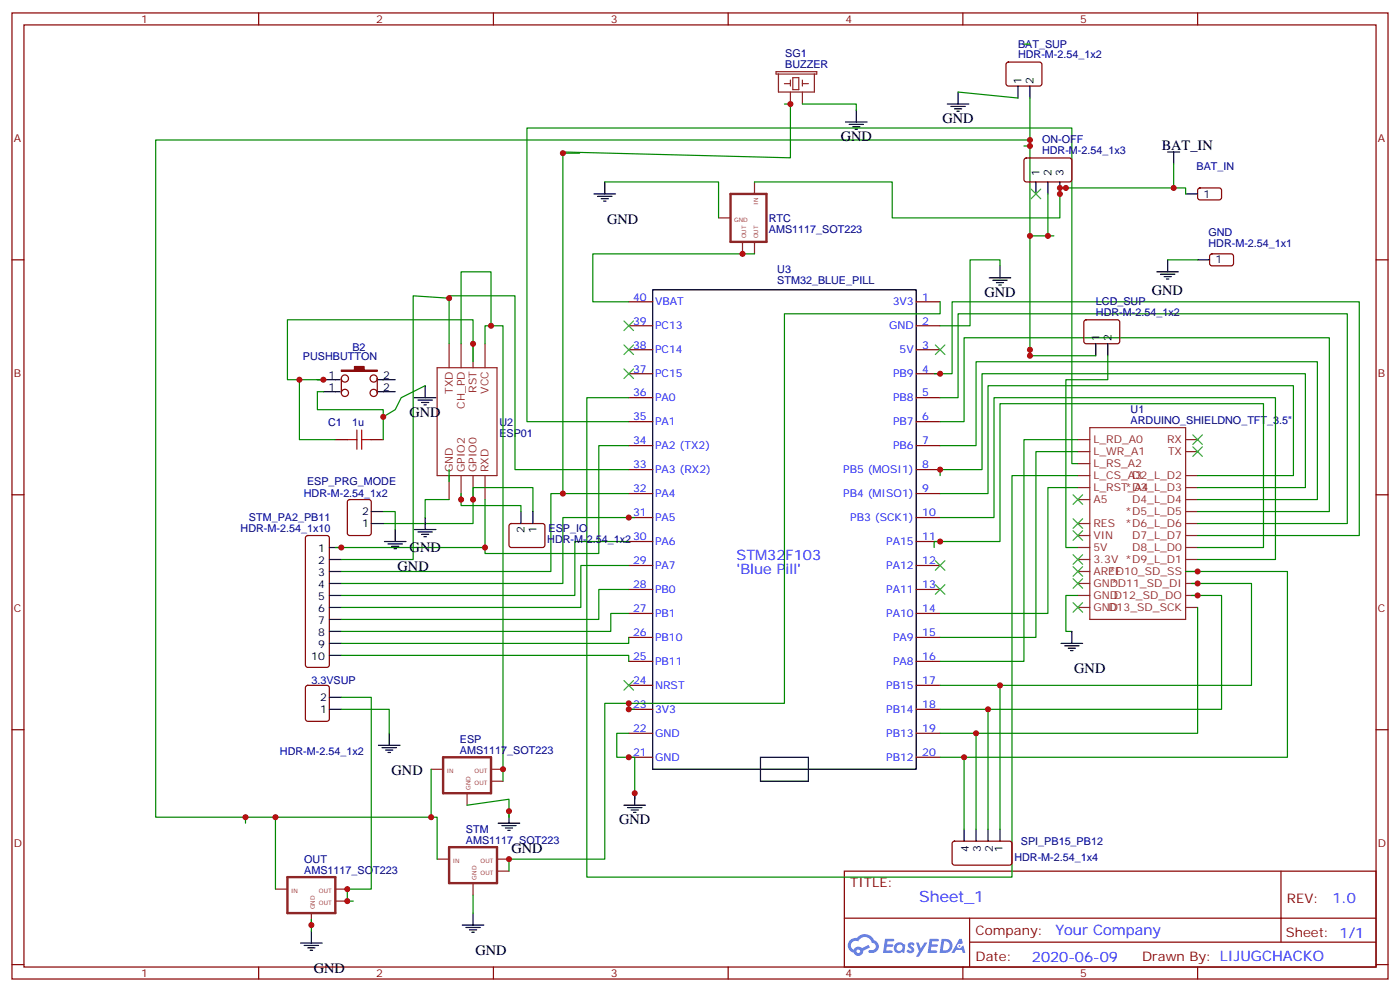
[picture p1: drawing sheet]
<svg xmlns="http://www.w3.org/2000/svg" width="412mm" height="292mm" viewBox="0 0 412 292" stroke-linecap="round" stroke-linejoin="round" font-family="sans-serif">
<g fill="none" stroke="#870000" stroke-width=".35">
<path d="M3.5 3.8h405.4v284.3h-405.4zM7.1 7.3h398.2v277.3h-398.2zM76.2 3.8v3.5M145.3 3.8v3.5M214.5 3.8v3.5M283.6 3.8v3.5M352.8 3.8v3.5M3.5 76.5h3.6M405.3 76.5h3.6M3.5 145.6h3.6M405.3 145.6h3.6M3.5 214.8h3.6"/>
<path d="M405.3 214.8h3.6M248.7 256.4h156.6v28.2h-156.6zM377.3 256.4v20.9M248.7 270.2h156.5M285.6 277.3h119.6M285.6 270.2v14.2M3.5 283.9h3.6M76.2 284.6v3.5M145.3 284.6v3.5M214.5 284.6v3.5M283.6 284.6v3.5M352.8 284.6v3.5"/>
<path d="M405.3 283.9h3.6"/>
</g>
<g fill="#5487ff">
<path d="M267.7 277.6a1.22 1.22 0 0 1 1.7 .2l-.4 .6a.47 .47 0 0 0-.3-.4 .47 .47 0 0 0-.5 .2l.1 .2a1.14 1.14 0 0 1 .8 1.8 1.14 1.14 0 0 1-1.9 0l-.2-.2 .5-.6 .7 .5a.29 .29 0 0 0 .3-.3 .29 .29 0 0 0-.2-.3 1.04 1.04 0 0 1-.6-1.7z"/>
<path d="M260.7 276.3h2.4l.3 .2-.2 .5-1.8 .1-.1 .8h1.5l.3 .4-.3 .4h-1.6l-.2 1.1h1.7l.2 .3-.2 .3-2.6 .1z"/>
<path d="M273.8 276.3h2.4l.3 .2-.1 .5-1.8 .1-.2 .8h1.6l.3 .4-.4 .4h-1.6l-.1 1.1h1.7l.2 .3-.2 .3-2.6 .1z"/>
<path d="M282.6 276.3h.7l.3 1.3-.6 .3a.69 .69 0 0 0-1 .3 .69 .69 0 0 0 .4 .9 .69 .69 0 0 0 .9-.6l.5-.2 .6 2.2h-.8l-.2-.9h-1.8l-.5 .9h-.8z"/>
<path d="M269.8 277.4h.8l.6 1.8 1.1-1.8h.9l-2.6 4.2h-.8l.9-1.5z"/>
<path d="M277.4 276.3l-.6 4.2h1.3a2.11 2.11 0 0 0 2.5-2.1 2.11 2.11 0 0 0-2.5-2.1zM278.1 277.1a1.39 1.39 0 0 1 1.7 1.4 1.39 1.39 0 0 1-1.8 1.3h-.3z"/>
<path d="M263.7 277.9a1.54 1.54 0 0 0-.1 2.2 1.54 1.54 0 0 0 2.2 .1l.6 .3 .3-2.3-.2-.3h-.4a1.49 1.49 0 0 0-2.4 0zM264 278.9a.94 .94 0 0 1 1.8 0 .94 .94 0 0 1-1.8 0z"/>
<path d="M250.4 276.7a2.18 2.18 0 0 0 1.1 3.7 1.44 1.44 0 0 0 1.6 .9 1.44 1.44 0 0 0 1.2-1.4l2-1.1-.5-.7-1.9 1a1.47 1.47 0 0 0-2.4 .4 1.39 1.39 0 0 1-.7-1.9 1.39 1.39 0 0 1 2-.5 2.12 2.12 0 0 1 2.2-1.3 2.12 2.12 0 0 1 1.9 1.7 1.14 1.14 0 0 1 1.1 1.4 1.14 1.14 0 0 1-1.7 .7 .43 .43 0 0 0-.5 .4 .43 .43 0 0 0 .4 .5 1.98 1.98 0 0 0 2.5-1.2 1.98 1.98 0 0 0-1.2-2.6 3.1 3.1 0 0 0-5.3-.6l-.9 .1zM252.3 280a.55 .55 0 0 1 1.1 0 .55 .55 0 0 1-1.1 0z"/>
<circle cx="282.6" cy="278.4" r=".26"/>
</g>
<g fill="none" stroke="#8c2424" stroke-width=".35">
<path d="M228.6 21.1h12v.7h-12zM229.3 21.8v5.3h10.6v-5.3M231.1 24.6h1.7M232.8 23.6v1.7M232.8 27.1v3.5M233.5 22.9h1.8v3.5h-1.8zM236.4 24.6h1.7M236.4 23.6v1.7M236.4 27.1v3.5M222.2 53.6v3.5M211.7 64.1h3.5M218.7 71.2v3.5"/>
<path d="M222.2 71.2v3.5M128.8 108.2h17.6v31.8h-17.6zM132.3 101.2v7M135.8 101.2v7M139.3 101.2v7M142.9 101.2v7M132.3 140v7M135.8 140v7M139.3 140v7M142.9 140v7M317.5 140h3.5M317.5 129.4h3.5"/>
<path d="M317.5 132.9h3.5M317.5 136.5h3.5M321 125.9h28.2v56.4h-28.2zM349.2 140h3.6M349.2 129.4h3.6M349.2 132.9h3.6M317.5 143.5h3.5M317.5 147h3.5M317.5 154.1h3.5M317.5 157.6h3.5M349.2 143.5h3.6M349.2 147h3.6"/>
<path d="M349.2 150.6h3.6M349.2 154.1h3.6M349.2 157.6h3.6M317.5 161.1h3.5M317.5 164.7h3.5M317.5 168.2h3.5M317.5 171.7h3.5M317.5 175.3h3.5M317.5 178.8h3.5M349.2 161.1h3.6M349.2 164.7h3.6M349.2 168.2h3.6"/>
<path d="M349.2 171.7h3.6M349.2 175.3h3.6M349.2 178.8h3.6M127 226.4h3.5M137.6 233.5v3.5M144.6 226.4h3.6M144.6 229.9h3.6M128.8 252.9h3.5M139.3 259.9v3.6M146.4 252.9h3.5M146.4 256.4h3.5M81.1 261.7h3.6"/>
<path d="M91.7 268.7v3.6M98.8 261.7h3.5M98.8 265.2h3.5"/>
</g>
<g fill="none" stroke="#000" stroke-width=".35">
<path d="M249.1 35.9h6.3M250.1 36.6h4.3M251.2 37.3h2.1M251.9 38h.7M252.2 32.4v3.5M279 30.6h6.4M280.1 31.3h4.2M281.2 32h2.1M281.9 32.7h.7M282.2 27.1v3.5M299.9 25.3v3.6M303.4 25.3v3.6"/>
<path d="M175 57.1h6.3M176 57.8h4.3M177.1 58.5h2.1M177.8 59.2h.7M178.2 53.6v3.5M305.2 53.6v3.5M308.7 53.6v3.5M312.2 53.6v3.5M344 44.7h3.5M345.7 44.7v3.6M349.2 57.1h3.6M294.6 78.2v3.6"/>
<path d="M344 76.5v3.5M352.8 76.5h3.5M192.3 85.3h77.6v141.1h-77.6zM291.4 81.8h6.3M292.5 82.5h4.2M293.5 83.2h2.1M294.2 83.9h.7M340.8 80h6.3M341.8 80.7h4.3M342.9 81.4h2.1M343.6 82.1h.7M95.2 111.8h5"/>
<path d="M95.2 115.3h5M111.5 111.8h4.9M111.5 115.3h4.9M122.1 117.1h6.3M123.1 117.8h4.3M124.2 118.5h2.1M124.9 119.2h.7M125.2 113.5v3.6M322.8 101.2v3.5M326.3 101.2v3.5M109.4 154.1h3.5M109.4 150.6h3.5"/>
<path d="M113.2 159.4h6.4M116.4 155.9v3.5M122.1 155.9h6.3M123.1 156.6h4.3M124.2 157.3h2.1M124.9 158h.7M125.2 152.3v3.6M153.5 150.6v3.5M157 150.6v3.5M97 161.1h3.5M97 164.7h3.5M97 168.2h3.5"/>
<path d="M97 171.7h3.5M97 175.3h3.5M97 178.8h3.5M114.3 160.1h4.2M115.4 160.8h2.1M116.1 161.5h.7M97 189.4h3.5M97 182.3h3.5M97 185.8h3.5M97 192.9h3.5M312.6 189.4h6.3M313.6 190.1h4.3"/>
<path d="M314.7 190.8h2.1M315.4 191.5h.7M315.7 185.8v3.6M97 208.8h3.5M97 205.2h3.5M111.5 219.4h6.3M114.7 215.8v3.6M112.5 220.1h4.3M113.6 220.8h2.1M114.3 221.5h.7M149.9 238.8v3.5M183.8 237h6.3"/>
<path d="M184.9 237.7h4.2M185.9 238.4h2.1M186.6 239.1h.7M187 233.5v3.5M224 222.9h14.1v7h-14.1zM146.8 242.3h6.3M147.8 243h4.2M148.9 243.7h2.1M149.6 244.4h.7M284 244.1v3.5M287.5 244.1v3.5M291 244.1v3.5"/>
<path d="M294.6 244.1v3.5M88.5 277.6h6.4M89.6 278.3h4.2M90.7 279h2.1M91.4 279.7h.7M91.7 274v3.6M136.2 272.3h6.3M137.2 273h4.3M138.3 273.7h2.1M139 274.4h.7M139.3 268.7v3.6"/>
</g>
<g fill="none" stroke="#870000" stroke-width=".35">
<path d="M296.6 18.5l.4-.2h9.5l.4 .7v5.9l-.7 .4h-9.4l-.5-.7v-5.6zM301.9 46.7l.4-.2 13 .1 .4 .6v5.9l-.7 .5-12.9-.1-.5-.7v-5.6zM353 55.5l.5-.2 5.9 .1 .4 .6v2.4l-.7 .4h-5.9l-.4-.7v-2.1zM356.5 74.9l.5-.2 5.9 .1 .5 .6-.1 2.4-.6 .4h-6l-.4-.7v-2.1zM185.2 88.8h7.1M185.2 95.9h7.1M269.9 88.8h7M269.9 95.9h7M319.5 94.3l.5-.2 9.4 .1 .4 .6v5.9l-.7 .5-9.4-.1-.4-.6v-5.7zM100.5 111.4v4.2M111.1 111.4v4.2M185.2 102.9h7.1"/>
<path d="M185.2 110h7.1M185.2 117.1h7.1M269.9 102.9h7M269.9 110h7M269.9 117.1h7M98.8 129.4h3.5M109.4 129.4h3.5M185.2 124.1h7.1M185.2 131.2h7.1M185.2 138.2h7.1M269.9 124.1h7M269.9 131.2h7"/>
<path d="M269.9 138.2h7M90.2 157.8l.5-.2h5.6l.5 .2 .2 .5v37.4l-.2 .5-.5 .2h-5.6l-.5-.2-.2-.5v-37.4zM102.5 147.2l.5-.2h5.7l.6 .5 .1 9.4-.5 .7h-5.9l-.6-.4-.1-9.5zM150.2 154.3l.4-.2h9.5l.4 .7-.1 5.9-.6 .4h-9.4l-.5-.7v-5.6zM185.2 145.3h7.1M185.2 152.3h7.1M185.2 159.4h7.1M269.9 145.3h7M269.9 152.3h7M269.9 159.4h7M185.2 166.4h7.1M185.2 173.5h7.1"/>
<path d="M269.9 166.4h7M269.9 173.5h7M185.2 180.6h7.1M185.2 187.6h7.1M185.2 194.7h7.1M269.9 180.6h7M269.9 187.6h7M269.9 194.7h7M90.2 201.9l.5-.2h5.6l.7 .4v9.5l-.4 .6-5.9 .1-.7-.5v-9.4zM185.2 201.7h7.1M185.2 208.8h7.1M185.2 215.8h7.1"/>
<path d="M269.9 201.7h7M269.9 208.8h7M269.9 215.8h7M185.2 222.9h7.1M269.9 222.9h7M280.7 247.8l.5-.2h16.5l.4 .7-.1 5.9-.6 .4h-16.5l-.4-.7v-5.6z"/>
<circle cx="101.6" cy="111.4" r="1.06"/>
<circle cx="101.6" cy="115.6" r="1.06"/>
<circle cx="110.1" cy="111.4" r="1.06"/>
<circle cx="110.1" cy="115.6" r="1.06"/>
</g>
<g fill="none" stroke="#008700" stroke-width=".35">
<path d="M301.6 13h1.8M231.1 30.6h1.7v15.9l-67-1.8v100.6M236.4 30.6h15.8v1.8M282.2 27.1l17.7 1.8M303.4 28.9v75.8M165.8 45.1h4.9M178.2 53.6h33.5v10.5M222.2 53.6h40.6v10.5h49.4v-8.8h1.8M301.6 43h1.8M303.4 41.2h-257.5v199.3h81.1v-14.1M308.7 57.1v12.3h-5.3M312.2 55.3h37v1.8"/>
<path d="M345.7 48.3v7M222.2 74.7h-47.6v14.1h10.6M294.6 78.2v-1.7h-8.8v19.4h-8.9M308.7 69.4h1.7M344 76.5h8.8M132.3 87.8l-10.6-.7v77.6h-21.2M144.6 95.9v-15.9h-8.8v21.2M276.9 88.8v3.6h-45.8v114.6h-45.9M88.2 111.8v17.6h10.6M95.2 115.3h-1.7v5.3h19.4v8.8M125.2 113.5l-7 3.6-1.8 3.5-3.5 2.1M132.3 101.2v-14.1h19.4v51.1h33.5"/>
<path d="M139.3 106.5v-12.4h-54.6v17.7h10.5h-1.7M142.9 101.2v-5.3h5.3v134M185.2 117.1h-12.3v141.1h125.2v-118.2h19.4M275.2 110h5.3v-21.2h119.9v68.8h-47.6M276.9 117.1h5.3v-24.7h114.7v61.7h-44.1M303.4 102.9v1.8h19.4M326.3 104.7v7.1h-12.3v49.3h3.5M132.3 138.2v3.5M185.2 131.2h-8.8v31.7h-33.5v-15.9M185.2 124.1h-30v-86.4h160.5v98.8h1.8M276.9 140v-1.8h12.4v-28.2h95.2v33.5h-31.7M276.9 131.2h10.6v-24.7h100.6v40.5h-35.3"/>
<path d="M276.9 124.1h7.1v-24.7h107.6v51.2h-38.8M317.5 132.9h-12.3v54.7h-28.3M317.5 129.4h-15.9v65.3h-24.7M352.8 140h28.2v-26.5h-90v31.8h-14.1M112.9 150.6h3.5v5.3M132.3 147h-7.1v5.3M135.8 145.3v3.5h17.7v1.8M157 150.6v-7.1h-17.7v10.6h-26.4M185.2 159.4h-15.9v15.9h-68.8M185.2 145.3h-22.9v22.9h-61.8M187 152.3h-21.2v19.4h-65.3M276.9 152.3h15.9v-35.2h82.9v47.6h-22.9"/>
<path d="M317.5 143.5h-8.8v37.1h-31.8M98.8 161.1h44.1M185.2 173.5h-8.8v8.8h-75.9M185.2 166.4h-14.1v12.4h-70.6M275.2 161.1v-1.7h19.4v-40.6h77.6v42.3h-19.4M317.5 175.3h-3.5v10.5h1.7M349.2 168.2h30v54.7h-102.3M351 171.7h17.7v30h-91.8M351 175.3h8.8v33.5h-82.9M352.8 178.8v37h-75.9M100.5 192.9h84.7v1.8M185.2 187.6v1.8h-84.7"/>
<path d="M185.2 180.6h-5.3v5.2h-79.4M100.5 205.2h8.9v56.5h-7.1v3.5h1.8M100.5 208.8h14.2v7M185.2 215.8h-3.5v7.1h5.3v12.3M187 208.8h-1.8v-1.8h-7v45.9h-28.3v3.5M287.5 215.8v28.3M291 208.8v35.3M294.6 201.7v42.4M137.6 237l12.3-1.8v5.3M284 222.9v21.2M72.3 240.5v1.8M81.1 240.5v21.2"/>
<path d="M127 240.5h1.8v12.4M91.7 270.5v3.5M139.3 263.5v5.2"/>
</g>
<path d="M100.5 108.9h3.9v-1h2.8v1h3.9v.4h-10.6z" fill="#870000" stroke="#870000" stroke-width=".35"/>
<path d="M102.3 129.4h2.8M105.1 126.6v5.6M106.5 129.4h2.9M106.5 126.6v5.6" fill="none" stroke="#a10000" stroke-width=".35"/>
<path d="M215.2 57.1h10.6v14.1h-10.6zM130.5 222.9h14.1v10.6h-14.1zM84.7 258.2h14.1v10.5h-14.1zM132.3 249.3h14.1v10.6h-14.1z" fill="none" stroke="#8c2424" stroke-width=".71"/>
<g fill="none" stroke="#3c3" stroke-width=".35">
<path d="M303.7 55.7l2.9 2.8M306.6 55.7l-2.9 2.8M183.8 94.5l2.8 2.8M186.6 94.5l-2.8 2.8M183.8 101.5l2.8 2.9M183.8 108.6l2.8 2.8M186.6 101.5l-2.8 2.9M186.6 108.6l-2.8 2.8M275.5 101.5l2.8 2.9M278.3 101.5l-2.8 2.9M351.4 131.5l2.8 2.8M351.4 128l2.8 2.8"/>
<path d="M354.2 128l-2.8 2.8M354.2 131.5l-2.8 2.8M316.1 145.6l2.8 2.8M316.1 152.7l2.8 2.8M316.1 156.2l2.8 2.8M318.9 145.6l-2.8 2.8M318.9 152.7l-2.8 2.8M318.9 156.2l-2.8 2.8M275.5 172.1l2.8 2.8M275.5 165l2.8 2.9M278.3 172.1l-2.8 2.8M278.3 165l-2.8 2.9"/>
<path d="M316.1 163.3l2.8 2.8M316.1 166.8l2.8 2.8M316.1 170.3l2.8 2.8M316.1 177.4l2.8 2.8M318.9 163.3l-2.8 2.8M318.9 166.8l-2.8 2.8M318.9 170.3l-2.8 2.8M318.9 177.4l-2.8 2.8M183.8 200.3l2.8 2.8M186.6 200.3l-2.8 2.8"/>
</g>
<g fill="#c00">
<circle cx="165.8" cy="45.1" r=".88"/>
<circle cx="232.8" cy="30.6" r=".88"/>
<circle cx="165.8" cy="145.3" r=".88"/>
<circle cx="135.8" cy="147" r=".88"/>
<circle cx="185.2" cy="207" r=".88"/>
<circle cx="149.9" cy="238.8" r=".88"/>
<circle cx="91.7" cy="272.3" r=".88"/>
<circle cx="72.3" cy="240.5" r=".88"/>
<circle cx="127" cy="240.5" r=".88"/>
<circle cx="185.2" cy="208.8" r=".88"/>
<circle cx="303.4" cy="102.9" r=".88"/>
<circle cx="88.2" cy="111.8" r=".88"/>
<circle cx="139.3" cy="147" r=".88"/>
<circle cx="185.2" cy="152.3" r=".88"/>
<circle cx="291" cy="208.8" r=".88"/>
<circle cx="352.8" cy="171.7" r=".88"/>
<circle cx="352.8" cy="168.2" r=".88"/>
<circle cx="352.8" cy="175.3" r=".88"/>
<circle cx="284" cy="222.9" r=".88"/>
<circle cx="287.5" cy="215.8" r=".88"/>
<circle cx="294.6" cy="201.7" r=".88"/>
<circle cx="132.3" cy="87.8" r=".88"/>
<circle cx="100.5" cy="161.1" r=".88"/>
<circle cx="142.9" cy="161.1" r=".88"/>
<circle cx="139.3" cy="101.2" r=".88"/>
<circle cx="276.9" cy="159.4" r=".88"/>
<circle cx="276.9" cy="138.2" r=".88"/>
<circle cx="303.4" cy="69.4" r=".88"/>
<circle cx="144.6" cy="95.9" r=".88"/>
<circle cx="148.2" cy="226.4" r=".88"/>
<circle cx="218.7" cy="74.7" r=".88"/>
<circle cx="308.7" cy="69.4" r=".88"/>
<circle cx="276.9" cy="110" r=".88"/>
<circle cx="95.3" cy="111.8" r=".88"/>
<circle cx="303.4" cy="104.7" r=".88"/>
<circle cx="303.4" cy="41.2" r=".88"/>
<circle cx="303.4" cy="43" r=".88"/>
<circle cx="81.1" cy="240.5" r=".88"/>
<circle cx="102.3" cy="261.7" r=".88"/>
<circle cx="102.3" cy="265.2" r=".88"/>
<circle cx="149.9" cy="252.9" r=".88"/>
<circle cx="185.2" cy="222.9" r=".88"/>
<circle cx="187" cy="233.5" r=".88"/>
<circle cx="314" cy="55.3" r=".88"/>
<circle cx="312.2" cy="55.3" r=".88"/>
<circle cx="312.2" cy="57.1" r=".88"/>
<circle cx="345.7" cy="55.3" r=".88"/>
<circle cx="112.9" cy="122.7" r=".88"/>
</g>
<text font-size="4.6" fill="#00f" x="270.8" y="265.4">Sheet_1</text>
<g font-size="4.2">
<text x="247.6" y="41.6">GND</text>
<text x="277.6" y="36.3">GND</text>
<text x="342.2" y="44">BAT_IN</text>
<text x="178.9" y="65.8">GND</text>
<text x="290" y="87.4">GND</text>
<text x="339.3" y="86.7">GND</text>
<text x="120.6" y="122.7">GND</text>
<text x="120.7" y="162.5">GND</text>
<text x="117.1" y="168.1">GND</text>
<text x="316.4" y="198.1">GND</text>
<text x="115.4" y="228.1">GND</text>
<text x="182.4" y="242.6">GND</text>
<text x="150.6" y="251">GND</text>
<text x="140.1" y="281">GND</text>
<text x="92.4" y="286.3">GND</text>
</g>
<g font-size="4.2" fill="#00f">
<text x="217" y="164.7">STM32F103</text>
<text x="217" y="168.9">'Blue Pill'</text>
<text x="392.5" y="265.7">1.0</text>
<text x="310.9" y="275.2">Your Company</text>
<text x="304" y="283">2020-06-09</text>
</g>
<g font-size="3.9" fill="#800">
<text x="250.5" y="261">TITLE:</text>
<text x="379.1" y="265.7">REV:</text>
<text x="287.4" y="275.2">Company:</text>
<text x="378.7" y="275.8">Sheet: 1/1</text>
<text x="287.4" y="282.9">Date:</text>
<text x="336.4" y="282.9">Drawn By: LIJUGCHACKO</text>
</g>
<g font-size="3.2" fill="#800">
<text x="41.6" y="6.8">1</text>
<text x="110.8" y="6.8">2</text>
<text x="179.9" y="6.8">3</text>
<text x="249.1" y="6.8">4</text>
<text x="318.2" y="6.8">5</text>
<text x="4.1" y="41.9">A</text>
<text x="405.9" y="41.9">A</text>
<text x="4.1" y="111.1">B</text>
<text x="405.9" y="111.1">B</text>
<text x="4.1" y="180.2">C</text>
<text x="405.9" y="180.2">C</text>
<text x="4.1" y="249.3">D</text>
<text x="405.9" y="249.3">D</text>
<text x="41.6" y="287.6">1</text>
<text x="110.8" y="287.6">2</text>
<text x="179.9" y="287.6">3</text>
<text x="249.1" y="287.6">4</text>
<text x="318.2" y="287.6">5</text>
</g>
<g font-size="3.2" fill="#000080">
<text x="231.3" y="16.7">SG1</text>
<text x="299.9" y="14">BAT_SUP</text>
<text x="299.9" y="17.2">HDR-M-2.54_1x2</text>
<text x="231.3" y="20">BUZZER</text>
<text x="306.9" y="45.4">HDR-M-2.54_1x3</text>
<text x="306.9" y="42.1">ON-OFF</text>
<text x="352.4" y="50.1">BAT_IN</text>
<text x="226.5" y="65.3">RTC</text>
<text x="226.5" y="68.5">AMS1117_SOT223</text>
<text x="356" y="69.5">GND</text>
<text x="356" y="72.8">HDR-M-2.54_1x1</text>
<text x="229" y="83.7">STM32_BLUE_PILL</text>
<text x="229" y="80.4">U3</text>
<text x="322.8" y="89.9">LCD_SUP</text>
<text x="322.8" y="93.1">HDR-M-2.54_1x2</text>
<text x="89.2" y="105.9">PUSHBUTTON</text>
<text x="103.8" y="103.4">B2</text>
<text x="96.7" y="125.3">C1</text>
<text x="103.7" y="125.5">1u</text>
<text x="147.1" y="125.3">U2</text>
<text x="333" y="124.8">ARDUINO_SHIELDNO_TFT_3.5&quot;</text>
<text x="333" y="121.6">U1</text>
<text x="147.1" y="128.6">ESP01</text>
<text x="90.4" y="142.9">ESP_PRG_MODE</text>
<text x="89.5" y="146.4">HDR-M-2.54_1x2</text>
<text x="73.3" y="153.3">STM_PA2_PB11</text>
<text x="70.9" y="156.6">HDR-M-2.54_1x10</text>
<text x="161.2" y="159.7">HDR-M-2.54_1x2</text>
<text x="161.6" y="156.6">ESP_IO</text>
<text x="91.7" y="201.2">3.3VSUP</text>
<text x="135.5" y="221.8">AMS1117_SOT223</text>
<text x="135.5" y="218.7">ESP</text>
<text x="82.5" y="222.4">HDR-M-2.54_1x2</text>
<text x="137.2" y="245.1">STM</text>
<text x="137.2" y="248.3">AMS1117_SOT223</text>
<text x="300.7" y="248.8">SPI_PB15_PB12</text>
<text x="89.6" y="257.1">AMS1117_SOT223</text>
<text x="89.6" y="253.9">OUT</text>
<text x="298.8" y="253.5">HDR-M-2.54_1x4</text>
</g>
<g font-size="3.2">
<text x="300.9" y="24.6" transform="rotate(-90 300.9 24.6)">1</text>
<text x="304.4" y="24.6" transform="rotate(-90 304.4 24.6)">2</text>
<text x="306.2" y="51.8" transform="rotate(-90 306.2 51.8)">1</text>
<text x="309.7" y="51.8" transform="rotate(-90 309.7 51.8)">2</text>
<text x="313.3" y="51.8" transform="rotate(-90 313.3 51.8)">3</text>
<text x="354.5" y="58.1">1</text>
<text x="358.1" y="77.5">1</text>
<text x="323.8" y="100.5" transform="rotate(-90 323.8 100.5)">1</text>
<text x="327.4" y="100.5" transform="rotate(-90 327.4 100.5)">2</text>
<text x="96.8" y="111.4">1</text>
<text x="112.9" y="111.4">2</text>
<text x="96.8" y="114.9">1</text>
<text x="112.9" y="114.9">2</text>
<text x="106.6" y="155.2">1</text>
<text x="106.6" y="151.6">2</text>
<text x="154.5" y="156.8" transform="rotate(-90 154.5 156.8)">2</text>
<text x="158" y="156.8" transform="rotate(-90 158 156.8)">1</text>
<text x="93.7" y="162.6">1</text>
<text x="93.7" y="166.1">2</text>
<text x="93.7" y="169.6">3</text>
<text x="93.7" y="173.1">4</text>
<text x="93.7" y="176.7">5</text>
<text x="93.7" y="180.2">6</text>
<text x="93.7" y="183.7">7</text>
<text x="93.7" y="187.3">8</text>
<text x="93.7" y="190.8">9</text>
<text x="91.7" y="194.3">10</text>
<text x="94.3" y="209.8">1</text>
<text x="94.3" y="206.3">2</text>
<text x="285.4" y="250.9" transform="rotate(-90 285.4 250.9)">4</text>
<text x="288.9" y="250.9" transform="rotate(-90 288.9 250.9)">3</text>
<text x="292.5" y="250.9" transform="rotate(-90 292.5 250.9)">2</text>
<text x="295.3" y="250.9" transform="rotate(-90 295.3 250.9)">1</text>
</g>
<g font-size="3.2" fill="#00f">
<text x="186.5" y="88.5">40</text>
<text x="193" y="89.9">VBAT</text>
<text x="263" y="89.9">3V3</text>
<text x="271.6" y="88.5">1</text>
<text x="186.5" y="95.5">39</text>
<text x="271.6" y="95.5">2</text>
<text x="193" y="96.9">PC13</text>
<text x="261.9" y="96.9">GND</text>
<text x="186.5" y="102.6">38</text>
<text x="193" y="104">PC14</text>
<text x="265" y="104">5V</text>
<text x="271.6" y="102.6">3</text>
<text x="186.5" y="109.6">37</text>
<text x="193" y="111.1">PC15</text>
<text x="263.1" y="111.1">PB9</text>
<text x="271.6" y="109.6">4</text>
<text x="186.5" y="116.7">36</text>
<text x="193" y="118.1">PA0</text>
<text x="263.1" y="118.1">PB8</text>
<text x="271.6" y="116.7">5</text>
<text x="186.5" y="123.8">35</text>
<text x="193" y="125.2">PA1</text>
<text x="263.1" y="125.2">PB7</text>
<text x="271.6" y="123.8">6</text>
<text x="186.5" y="130.8">34</text>
<text x="271.6" y="130.8">7</text>
<text x="186.5" y="137.9">33</text>
<text x="193" y="132.2">PA2 (TX2)</text>
<text x="263.1" y="132.2">PB6</text>
<text x="271.6" y="137.9">8</text>
<text x="193" y="139.3">PA3 (RX2)</text>
<text x="248.4" y="139.3">PB5 (MOSI1)</text>
<text x="186.5" y="144.9">32</text>
<text x="193" y="146.3">PA4</text>
<text x="248.4" y="146.3">PB4 (MISO1)</text>
<text x="271.6" y="144.9">9</text>
<text x="186.5" y="152">31</text>
<text x="193" y="153.4">PA5</text>
<text x="250.5" y="153.4">PB3 (SCK1)</text>
<text x="271.6" y="152">10</text>
<text x="186.5" y="159">30</text>
<text x="193" y="160.4">PA6</text>
<text x="261.1" y="160.4">PA15</text>
<text x="271.6" y="159">11</text>
<text x="186.5" y="166.1">29</text>
<text x="193" y="167.5">PA7</text>
<text x="261.1" y="167.5">PA12</text>
<text x="271.6" y="166.1">12</text>
<text x="186.5" y="173.1">28</text>
<text x="271.6" y="173.1">13</text>
<text x="193" y="174.6">PB0</text>
<text x="261.1" y="174.6">PA11</text>
<text x="186.5" y="180.2">27</text>
<text x="193" y="181.6">PB1</text>
<text x="261.1" y="181.6">PA10</text>
<text x="271.6" y="180.2">14</text>
<text x="186.5" y="187.3">26</text>
<text x="193" y="188.7">PB10</text>
<text x="263.1" y="188.7">PA9</text>
<text x="271.6" y="187.3">15</text>
<text x="186.5" y="194.3">25</text>
<text x="193" y="195.7">PB11</text>
<text x="263.1" y="195.7">PA8</text>
<text x="271.6" y="194.3">16</text>
<text x="186.5" y="201.4">24</text>
<text x="193" y="202.8">NRST</text>
<text x="261" y="202.8">PB15</text>
<text x="271.6" y="201.4">17</text>
<text x="186.5" y="208.4">23</text>
<text x="193" y="209.8">3V3</text>
<text x="261" y="209.8">PB14</text>
<text x="271.6" y="208.4">18</text>
<text x="186.5" y="215.5">22</text>
<text x="271.6" y="215.5">19</text>
<text x="193" y="216.9">GND</text>
<text x="261" y="216.9">PB13</text>
<text x="186.5" y="222.5">21</text>
<text x="193" y="223.9">GND</text>
<text x="261" y="223.9">PB12</text>
<text x="271.6" y="222.5">20</text>
</g>
<g font-size="3.2" fill="#8d2323">
<text x="133.3" y="115.9" transform="rotate(-90 133.3 115.9)">TXD</text>
<text x="140.4" y="115.6" transform="rotate(-90 140.4 115.6)">RST</text>
<text x="143.9" y="115.9" transform="rotate(-90 143.9 115.9)">VCC</text>
<text x="136.9" y="120.3" transform="rotate(-90 136.9 120.3)">CH_PD</text>
<text x="322.1" y="130.5">L_RD_A0</text>
<text x="343.8" y="130.5">RX</text>
<text x="322.1" y="134">L_WR_A1</text>
<text x="322.1" y="137.5">L_RS_A2</text>
<text x="344.1" y="134">TX</text>
<text x="133.3" y="138.9" transform="rotate(-90 133.3 138.9)">GND</text>
<text x="136.9" y="138.9" transform="rotate(-90 136.9 138.9)">GPIO2</text>
<text x="140.4" y="138.9" transform="rotate(-90 140.4 138.9)">GPIO0</text>
<text x="143.9" y="138.9" transform="rotate(-90 143.9 138.9)">RXD</text>
<text x="322.1" y="141">L_CS_A3</text>
<text x="333.5" y="141">D2_L_D2</text>
<text x="322.1" y="144.6">L_RST_A4</text>
<text x="322.1" y="148.1">A5</text>
<text x="331.5" y="144.6">*D3_L_D3</text>
<text x="333.5" y="148.1">D4_L_D4</text>
<text x="322.1" y="155.2">RES</text>
<text x="331.5" y="151.6">*D5_L_D5</text>
<text x="331.5" y="155.2">*D6_L_D6</text>
<text x="322.1" y="158.7">VIN</text>
<text x="333.5" y="158.7">D7_L_D7</text>
<text x="322.1" y="162.2">5V</text>
<text x="322.1" y="165.7">3.3V *D9_L_D1</text>
<text x="333.5" y="162.2">D8_L_D0</text>
<text x="322.1" y="169.3">AREF</text>
<text x="322.1" y="172.8">GND</text>
<text x="326.7" y="169.3">*D10_SD_SS</text>
<text x="327.3" y="172.8">*D11_SD_DI</text>
<text x="322.1" y="176.3">GNDD12_SD_DO</text>
<text x="322.1" y="179.8">GND</text>
<text x="326.5" y="179.8">D13_SD_SCK</text>
</g>
<g font-size="1.8" fill="#8d2323">
<text x="216.3" y="65.2">GND</text>
<text x="223.3" y="60.2" transform="rotate(-90 223.3 60.2)">IN</text>
<text x="219.8" y="70.1" transform="rotate(-90 219.8 70.1)">OUT</text>
<text x="223.3" y="70.1" transform="rotate(-90 223.3 70.1)">OUT</text>
<text x="131.6" y="227.5">IN</text>
<text x="139.8" y="227.5">OUT</text>
<text x="138.6" y="232.4" transform="rotate(-90 138.6 232.4)">GND</text>
<text x="139.8" y="231">OUT</text>
<text x="133.3" y="253.9">IN</text>
<text x="141.6" y="253.9">OUT</text>
<text x="141.6" y="257.5">OUT</text>
<text x="85.7" y="262.7">IN</text>
<text x="94" y="262.7">OUT</text>
<text x="140.4" y="258.9" transform="rotate(-90 140.4 258.9)">GND</text>
<text x="92.8" y="267.7" transform="rotate(-90 92.8 267.7)">GND</text>
<text x="94" y="266.3">OUT</text>
</g>
</svg>
